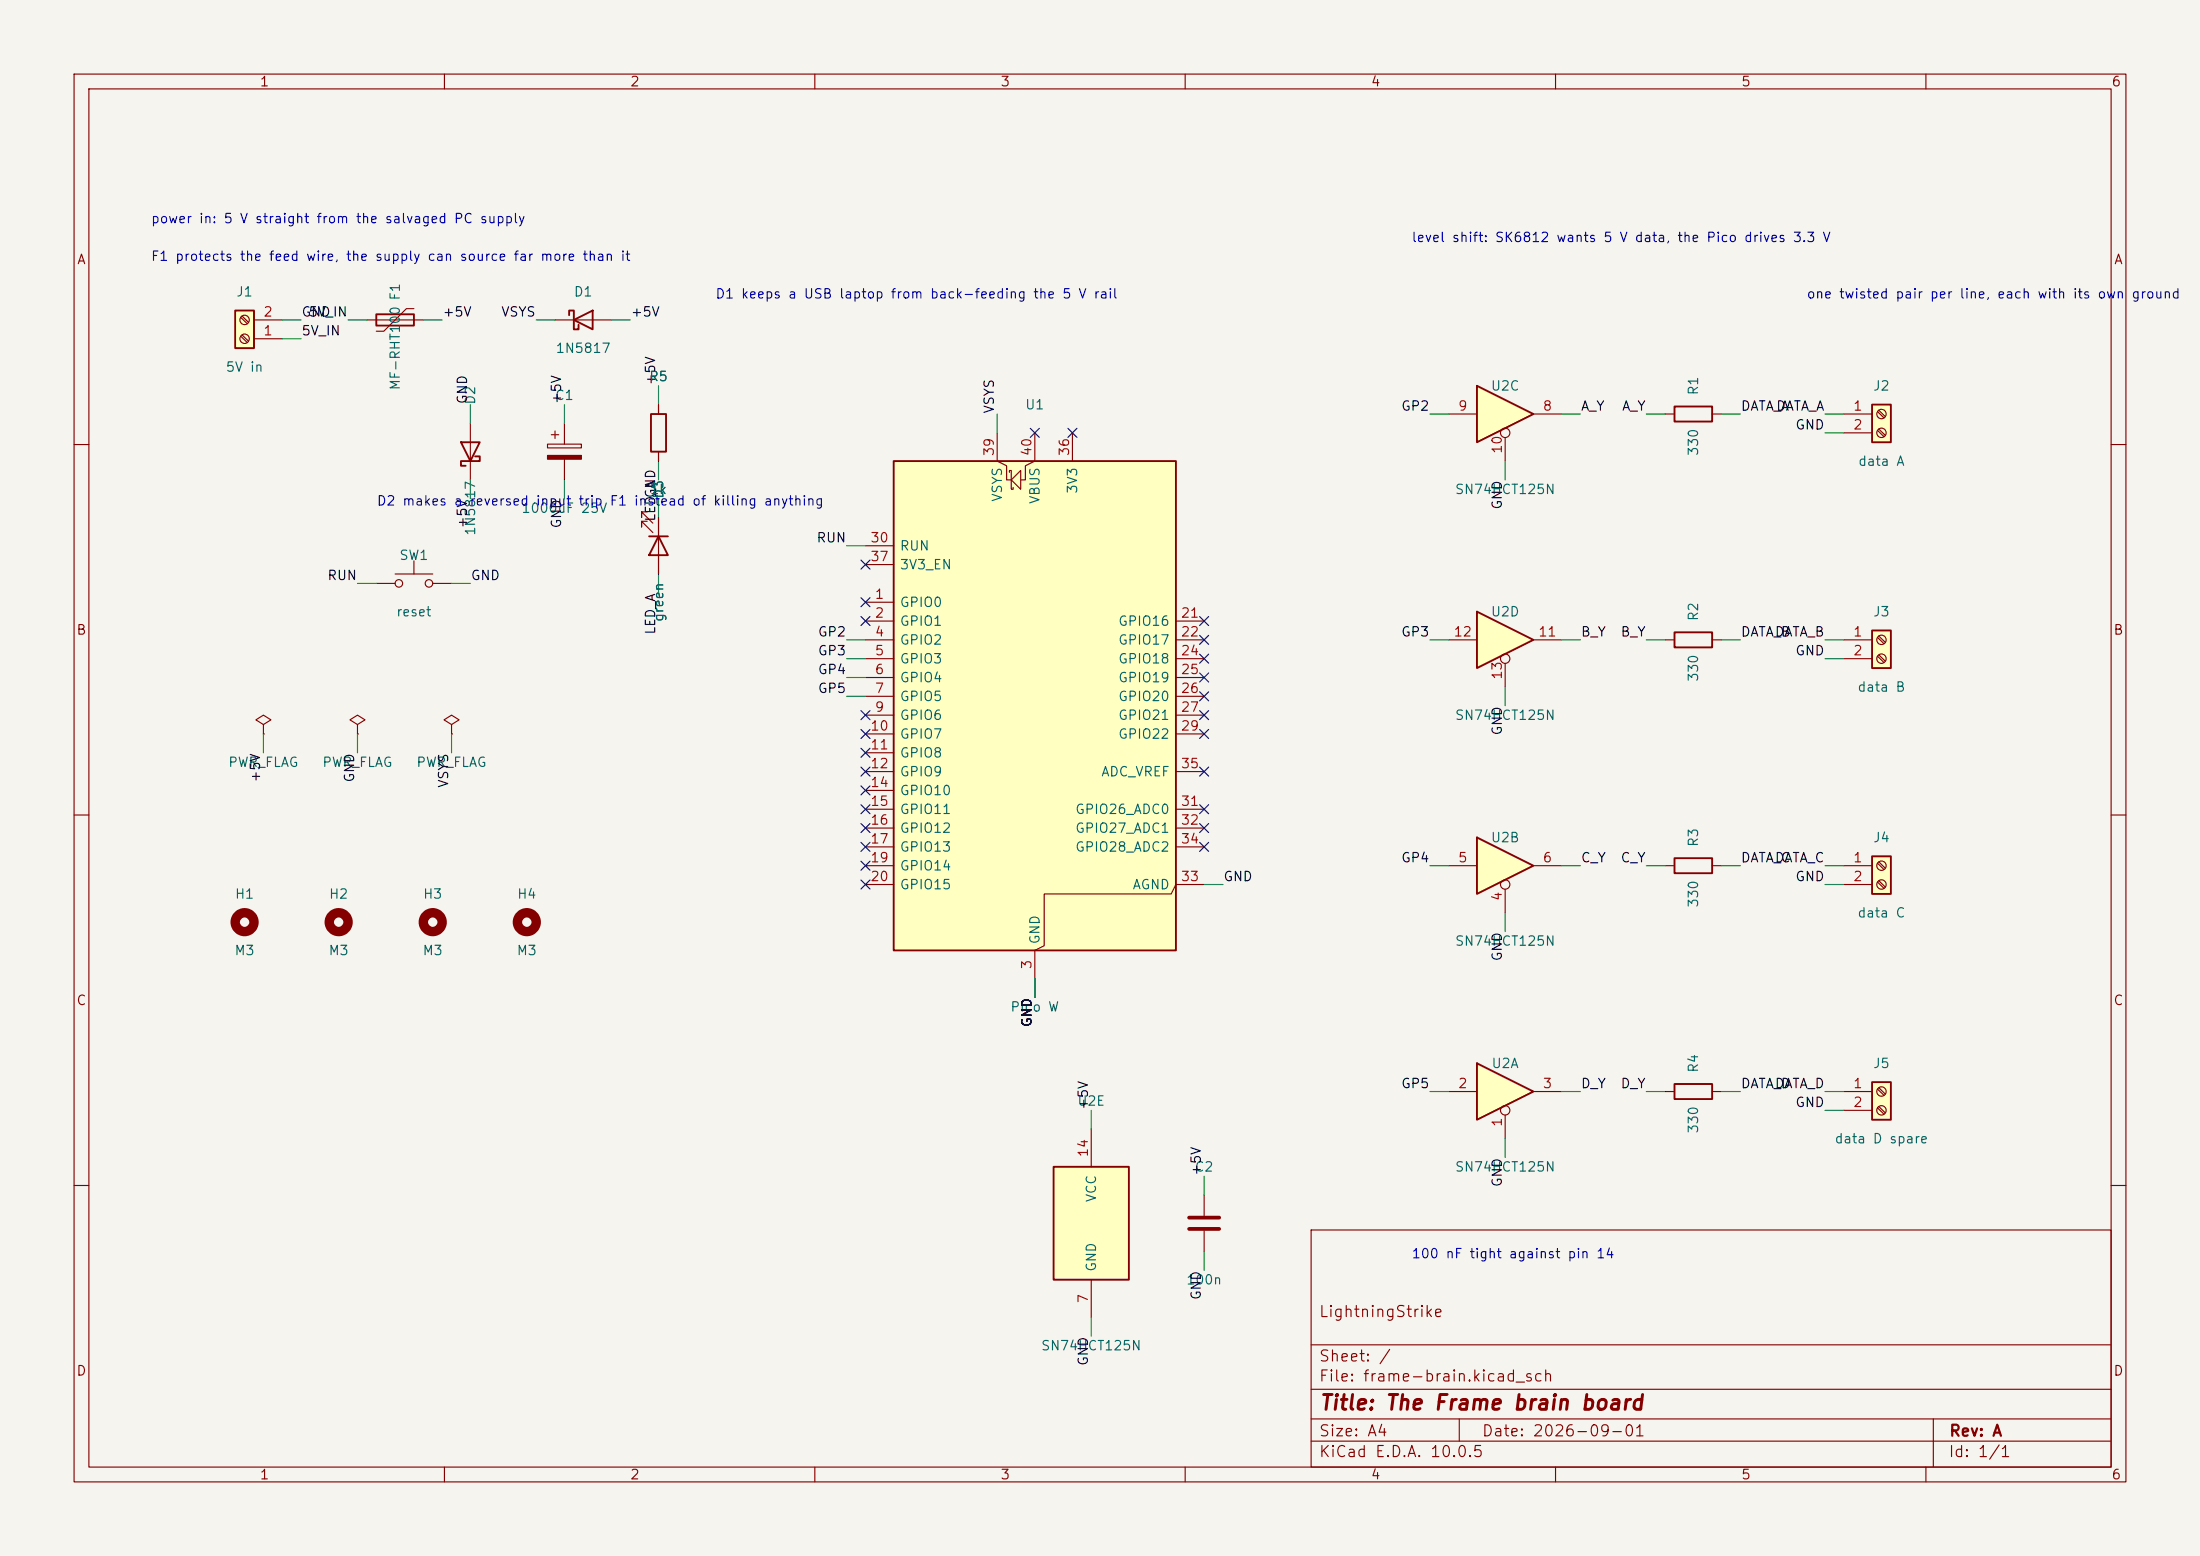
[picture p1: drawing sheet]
<svg xmlns="http://www.w3.org/2000/svg" width="297mm" height="210mm" viewBox="0 0 297 210" stroke-linecap="round" stroke-linejoin="round" font-family="sans-serif">
<path d="M0 0h297v210h-297z" fill="#f5f4ef" stroke="#f5f4ef" stroke-width=".14"/>
<g fill="none" stroke="#840000" stroke-width=".15">
<path d="M10 10h277v190h-277zM12 12h273v186h-273zM60 10v2M110 10v2M160 10v2M210 10v2M260 10v2M10 60h2M285 60h2M35.6 97.8l1-.6-1-.7-1.1 .7 1.1 .6v1.3M35.6 99.1h.1M10 110h2"/>
<path d="M285 110h2M10 160h2M177 166h108v32h-108zM285 160h2M60 198v2M110 198v2M160 198v2M177 194.5h108M177 191.5h108M177 187.5h108M177 181.5h108M197 191.5v3"/>
<path d="M210 198v2M260 198v2M261 191.5v6.5"/>
</g>
<path d="M252.7 85.1h2.6v5.1h-2.6z" fill="#ffffc2"/>
<path d="M252.7 85.1h2.6v5.1h-2.6z" fill="none" stroke="#840000" stroke-width=".25"/>
<g fill="none" stroke="#840000" stroke-width=".15">
<path d="M248.9 86.4h3.8M248.9 88.9h3.8M253.5 86l.8 .9M253.5 88.6l.8 .8M253.6 85.9l.9 .8M253.6 88.4l.9 .8"/>
<circle cx="254" cy="86.4" r=".63"/>
<circle cx="254" cy="88.9" r=".63"/>
</g>
<path d="M252.7 54.6h2.6v5.1h-2.6z" fill="#ffffc2"/>
<path d="M252.7 54.6h2.6v5.1h-2.6zM226.1 115.8h5v2.1h-5z" fill="none" stroke="#840000" stroke-width=".25"/>
<g fill="none" stroke="#840000" stroke-width=".15">
<path d="M248.9 55.9h3.8M248.9 58.4h3.8M253.5 55.5l.8 .9M253.5 58.1l.8 .8M253.6 55.4l.9 .8M253.6 57.9l.9 .9M224.8 116.8h1.3M231.1 116.8h1.3"/>
<circle cx="254" cy="55.9" r=".63"/>
<circle cx="254" cy="58.4" r=".63"/>
</g>
<path d="M31.7 41.9h2.6v5.1h-2.6z" fill="#ffffc2"/>
<path d="M31.7 41.9h2.6v5.1h-2.6zM50.8 42.4h5.1v1.5h-5.1z" fill="none" stroke="#840000" stroke-width=".25"/>
<g fill="none" stroke="#840000" stroke-width=".15">
<path d="M32.5 45.4l.9 .8M32.5 42.8l.9 .9M32.7 45.2l.9 .9M32.7 42.7l.9 .8M34.3 45.7h3.8M34.3 43.2h3.8M49.5 43.2h7.6M55.9 41.7h-1l-3.1 3h-1"/>
<circle cx="33" cy="45.7" r=".63"/>
<circle cx="33" cy="43.2" r=".63"/>
</g>
<path d="M199.4 113l7.6 3.8-7.6 3.9z" fill="#ffffc2"/>
<path d="M226.1 85.3h5v2.1h-5zM199.4 113l7.6 3.8-7.6 3.9z" fill="none" stroke="#840000" stroke-width=".25"/>
<g fill="none" stroke="#840000" stroke-width=".15">
<path d="M224.8 86.4h1.3M231.1 86.4h1.3M195.6 116.8h3.8M207 116.8h3.8M203.2 120v3.2"/>
<circle cx="203.2" cy="119.4" r=".63"/>
</g>
<path d="M199.4 82.6l7.6 3.8-7.6 3.8z" fill="#ffffc2"/>
<path d="M226.1 54.9h5v2h-5zM199.4 82.6l7.6 3.8-7.6 3.8z" fill="none" stroke="#840000" stroke-width=".25"/>
<g fill="none" stroke="#840000" stroke-width=".15">
<path d="M224.8 55.9h1.3M231.1 55.9h1.3M195.6 86.4h3.8M203.2 89.5v3.2M207 86.4h3.8"/>
<circle cx="203.2" cy="88.9" r=".63"/>
</g>
<path d="M199.4 52.1l7.6 3.8-7.6 3.8z" fill="#ffffc2"/>
<path d="M199.4 52.1l7.6 3.8-7.6 3.8z" fill="none" stroke="#840000" stroke-width=".25"/>
<g fill="none" stroke="#840000" stroke-width=".15">
<path d="M195.6 55.9h3.8M203.2 59.1v3.1M207 55.9h3.8"/>
<circle cx="203.2" cy="58.4" r=".63"/>
</g>
<path d="M252.7 146.1h2.6v5h-2.6z" fill="#ffffc2"/>
<path d="M226.1 146.3h5v2h-5zM252.7 146.1h2.6v5h-2.6z" fill="none" stroke="#840000" stroke-width=".25"/>
<g fill="none" stroke="#840000" stroke-width=".15">
<path d="M224.8 147.3h1.3M231.1 147.3h1.3M248.9 147.3h3.8M248.9 149.9h3.8M253.5 147l.8 .8M253.5 149.5l.8 .9M253.6 146.8l.9 .9M253.6 149.4l.9 .8"/>
<circle cx="254" cy="147.3" r=".63"/>
<circle cx="254" cy="149.9" r=".63"/>
</g>
<path d="M142.2 157.5h10.2v15.2h-10.2z" fill="#ffffc2"/>
<path d="M142.2 157.5h10.2v15.2h-10.2z" fill="none" stroke="#840000" stroke-width=".25"/>
<path d="M147.3 152.4v5.1M147.3 172.7v5.1M162.6 161.3v2.8M162.6 166.1v2.8" fill="none" stroke="#840000" stroke-width=".15"/>
<path d="M160.5 164.3h4.1M160.5 165.9h4.1" fill="none" stroke="#840000" stroke-width=".51"/>
<path d="M199.4 143.5l7.6 3.8-7.6 3.8z" fill="#ffffc2"/>
<path d="M199.4 143.5l7.6 3.8-7.6 3.8z" fill="none" stroke="#840000" stroke-width=".25"/>
<g fill="none" stroke="#840000" stroke-width=".15">
<path d="M195.6 147.3h3.8M203.2 150.5v3.2M207 147.3h3.8"/>
<circle cx="203.2" cy="149.9" r=".63"/>
</g>
<path d="M120.6 62.2h38.1v66.1h-38.1z" fill="#ffffc2"/>
<path d="M76.8 42.5v-.6h.7v2.6h.6v-.7M77.5 43.2l2.5-1.3v2.6zM120.6 62.2h38.1v66.1h-38.1z" fill="none" stroke="#840000" stroke-width=".25"/>
<g fill="none" stroke="#840000" stroke-width=".15">
<path d="M74.9 43.2h7.6M134.6 58.4v3.8l1.3 .7v1.9h.6M139.7 58.4v3.8l-1.3 .7v1.9h-.6M144.8 58.4v3.8M116.8 73.7h3.8M116.8 76.2h3.8M136.3 63.8v-.3h.2v2.5h.3v-.2M136.5 64.8l1.3-1.3v2.5zM116.8 81.3h3.8M116.8 83.8h3.8M116.8 86.4h3.8M116.8 88.9h3.8"/>
<path d="M116.8 91.4h3.8M116.8 94h3.8M116.8 96.5h3.8M116.8 99.1h3.8M158.7 83.8h3.9M158.7 86.4h3.9M158.7 88.9h3.9M158.7 91.4h3.9M158.7 94h3.9M158.7 96.5h3.9M158.7 99.1h3.9M116.8 101.6h3.8"/>
<path d="M116.8 104.1h3.8M116.8 106.7h3.8M116.8 109.2h3.8M116.8 111.8h3.8M116.8 114.3h3.8M116.8 116.8h3.8M116.8 119.4h3.8M158.7 104.1h3.9M158.7 109.2h3.9M158.7 111.8h3.9M158.7 114.3h3.9M162.6 119.4h-3.9l-.6 1.3h-17.1v6.9l-1.3 .7v3.8"/>
</g>
<path d="M252.7 115.6h2.6v5.1h-2.6z" fill="#ffffc2"/>
<path d="M62.2 59.7h2.6l-1.3 2.5zM87.9 55.9h2v5.1h-2zM64.1 61.6h.7v.6h-2.6v.7h.7M87.6 72.4h2.6M88.9 72.4l1.3 2.5h-2.6zM252.7 115.6h2.6v5.1h-2.6z" fill="none" stroke="#840000" stroke-width=".25"/>
<g fill="none" stroke="#840000" stroke-width=".15">
<path d="M63.5 57.2v7.6M73.9 59.9h4.6v.6h-4.6zM74.4 58.7h1M74.9 58.2v1M76.2 57.2v2.7M88.9 54.6v1.3M50.8 78.7h2.5M53.3 77.5h5.1M55.9 75.7v1.8M58.4 78.7h2.6M76.2 62v2.8M87.4 69.1h-.8v.8v-.8l1.5 1.5"/>
<path d="M87.4 70.4h-.8v.7v-.7l1.5 1.5M88.9 61v1.2M88.9 69.9v7.6M48.3 97.8l1-.6-1-.7-1.1 .7 1.1 .6v1.3M48.3 99.1h.1M61 97.8l1-.6-1-.7-1.1 .7 1.1 .6v1.3M61 99.1h.1M248.9 116.8h3.8M248.9 119.4h3.8M253.5 116.5l.8 .8M253.5 119l.8 .9M253.6 116.3l.9 .9"/>
<path d="M253.6 118.9l.9 .8"/>
<circle cx="53.8" cy="78.7" r=".51"/>
<circle cx="57.9" cy="78.7" r=".51"/>
<circle cx="254" cy="116.8" r=".63"/>
<circle cx="254" cy="119.4" r=".63"/>
</g>
<g fill="none" stroke="#840000" stroke-width="1.3">
<circle cx="33" cy="124.5" r="1.27"/>
<circle cx="45.7" cy="124.5" r="1.27"/>
<circle cx="58.4" cy="124.5" r="1.27"/>
<circle cx="71.1" cy="124.5" r="1.27"/>
</g>
<path d="M73.9 61.5h4.6v.5h-4.6z" fill="#840000" stroke="#840000" stroke-width=".15"/>
<g fill="none" stroke="#009600" stroke-width=".15">
<path d="M38.1 45.7h2.5M38.1 43.2h2.5M47 43.2h2.5M57.1 43.2h2.6M63.5 54.6v2.6M72.4 43.2h2.5M76.2 54.6v2.6M82.5 43.2h2.6M88.9 52.1v2.5M134.6 55.9v2.5M193 55.9h2.6M210.8 55.9h2.6"/>
<path d="M222.2 55.9h2.6M232.4 55.9h2.5M246.4 55.9h2.5M246.4 58.4h2.5M48.3 78.7h2.5M61 78.7h2.5M63.5 64.8v2.5M76.2 64.8v2.5M88.9 62.2v2.6M88.9 67.3v2.6M88.9 77.5v2.5M114.3 73.7h2.5"/>
<path d="M203.2 62.2v2.6M35.6 99.1v2.5M48.3 99.1v2.5M61 99.1v2.5M114.3 88.9h2.5M114.3 86.4h2.5M114.3 94h2.5M114.3 91.4h2.5M193 86.4h2.6M203.2 92.7v2.6M210.8 86.4h2.6M222.2 86.4h2.6"/>
<path d="M232.4 86.4h2.5M246.4 88.9h2.5M246.4 86.4h2.5M162.6 119.4h2.5M193 116.8h2.6M210.8 116.8h2.6M222.2 116.8h2.6M232.4 116.8h2.5M246.4 119.4h2.5M246.4 116.8h2.5M139.7 132.1v2.5M203.2 123.2v2.5"/>
<path d="M147.3 149.9v2.5M162.6 158.8v2.5M193 147.3h2.6M203.2 153.7v2.5M210.8 147.3h2.6M222.2 147.3h2.6M232.4 147.3h2.5M246.4 147.3h2.5M246.4 149.9h2.5M147.3 177.8v2.5M162.6 168.9v2.6"/>
</g>
<g fill="none" stroke="#000084" stroke-width=".15">
<path d="M139.1 57.8l1.2 1.2M140.3 57.8l-1.2 1.2M144.2 57.8l1.2 1.2M145.4 57.8l-1.2 1.2M116.2 75.6l1.2 1.2M117.4 75.6l-1.2 1.2M116.2 80.7l1.2 1.2M116.2 95.9l1.2 1.2M116.2 98.5l1.2 1.2M116.2 83.2l1.2 1.2M117.4 80.7l-1.2 1.2M117.4 95.9l-1.2 1.2"/>
<path d="M117.4 98.5l-1.2 1.2M117.4 83.2l-1.2 1.2M162 93.4l1.2 1.2M162 90.8l1.2 1.2M162 83.2l1.2 1.2M162 85.8l1.2 1.2M162 88.3l1.2 1.2M162 98.5l1.2 1.2M162 95.9l1.2 1.2M163.2 93.4l-1.2 1.2M163.2 90.8l-1.2 1.2M163.2 83.2l-1.2 1.2"/>
<path d="M163.2 85.8l-1.2 1.2M163.2 88.3l-1.2 1.2M163.2 98.5l-1.2 1.2M163.2 95.9l-1.2 1.2M116.2 101l1.2 1.2M116.2 103.5l1.2 1.2M116.2 106.1l1.2 1.2M116.2 108.6l1.2 1.2M116.2 111.2l1.2 1.2M116.2 113.7l1.2 1.2M116.2 116.2l1.2 1.2M116.2 118.8l1.2 1.2"/>
<path d="M117.4 101l-1.2 1.2M117.4 103.5l-1.2 1.2M117.4 106.1l-1.2 1.2M117.4 108.6l-1.2 1.2M117.4 111.2l-1.2 1.2M117.4 113.7l-1.2 1.2M117.4 116.2l-1.2 1.2M117.4 118.8l-1.2 1.2M162 111.2l1.2 1.2M162 113.7l1.2 1.2M162 103.5l1.2 1.2M162 108.6l1.2 1.2"/>
<path d="M163.2 111.2l-1.2 1.2M163.2 113.7l-1.2 1.2M163.2 103.5l-1.2 1.2M163.2 108.6l-1.2 1.2"/>
</g>
<text font-size="2" fill="#840000" x="178" y="190.8">Title: The Frame brain board</text>
<g font-size="1.5" fill="#840000">
<text x="178" y="178.1">LightningStrike</text>
<text x="178" y="184.1">Sheet: /</text>
<text x="178" y="186.8">File: frame-brain.kicad_sch</text>
<text x="178" y="197">KiCad E.D.A. 10.0.5</text>
<text x="178" y="194.2">Size: A4</text>
<text x="200" y="194.2">Date: 2026-09-01</text>
<text x="263" y="197">Id: 1/1</text>
<text x="263" y="194.2">Rev: A</text>
</g>
<g font-size="1.3" fill="#840000">
<text x="35" y="12">1</text>
<text x="85" y="12">2</text>
<text x="135" y="12">3</text>
<text x="185" y="12">4</text>
<text x="235" y="12">5</text>
<text x="285" y="12">6</text>
<text x="10.3" y="36">A</text>
<text x="285.3" y="36">A</text>
<text x="10.2" y="86">B</text>
<text x="285.2" y="86">B</text>
<text x="10.2" y="136">C</text>
<text x="285.2" y="136">C</text>
<text x="10.2" y="186">D</text>
<text x="285.2" y="186">D</text>
<text x="35" y="200">1</text>
<text x="85" y="200">2</text>
<text x="135" y="200">3</text>
<text x="185" y="200">4</text>
<text x="235" y="200">5</text>
<text x="285" y="200">6</text>
</g>
<g font-size="1.3" fill="#0000c2">
<text x="20.3" y="35.5">F1 protects the feed wire, the supply can source far more than it</text>
<text x="20.3" y="30.5">power in: 5 V straight from the salvaged PC supply</text>
<text x="190.5" y="33">level shift: SK6812 wants 5 V data, the Pico drives 3.3 V</text>
<text x="96.5" y="40.6">D1 keeps a USB laptop from back-feeding the 5 V rail</text>
<text x="243.8" y="40.6">one twisted pair per line, each with its own</text>
<text x="287.7" y="40.6">ground</text>
<text x="50.8" y="68.6">D2 makes a reversed input trip F1 instead of killing anything</text>
<text x="190.5" y="170.2">100 nF tight against pin 14</text>
</g>
<g font-size="1.3" fill="#006464">
<text x="31.8" y="40.3">J1</text>
<text x="77.4" y="40.3">D1</text>
<text x="74.9" y="48">1N5817</text>
<text x="30.4" y="50.5">5V in</text>
<text x="54.3" y="52.8" transform="rotate(-90 54.3 52.8)">MF-RHT100 F1</text>
<text x="87.5" y="51.8">R5</text>
<text x="201.2" y="53">U2C</text>
<text x="229.6" y="53.4" transform="rotate(-90 229.6 53.4)">R1</text>
<text x="252.8" y="53">J2</text>
<text x="64.5" y="54.7" transform="rotate(-90 64.5 54.7)">D2</text>
<text x="74.8" y="54.3">C1</text>
<text x="138.3" y="55.6">U1</text>
<text x="229.6" y="61.6" transform="rotate(-90 229.6 61.6)">330</text>
<text x="250.8" y="63.2">data A</text>
<text x="70.3" y="69.5">1000uF 25V</text>
<text x="87.7" y="67">1k</text>
<text x="89.9" y="67.4" transform="rotate(-90 89.9 67.4)">D3</text>
<text x="135.6" y="67.8" transform="rotate(-90 135.6 67.8)">VSYS</text>
<text x="140.7" y="68.1" transform="rotate(-90 140.7 68.1)">VBUS</text>
<text x="145.7" y="66.7" transform="rotate(-90 145.7 66.7)">3V3</text>
<text x="196.3" y="67">SN74HCT125N</text>
<text x="53.8" y="75.9">SW1</text>
<text x="64.5" y="72.4" transform="rotate(-90 64.5 72.4)">1N5817</text>
<text x="121.4" y="74.6">RUN</text>
<text x="121.4" y="77.2">3V3_EN</text>
<text x="53.4" y="83.5">reset</text>
<text x="121.4" y="82.2">GPIO0</text>
<text x="201.2" y="83.5">U2D</text>
<text x="229.6" y="83.9" transform="rotate(-90 229.6 83.9)">R2</text>
<text x="252.8" y="83.5">J3</text>
<text x="89.9" y="84" transform="rotate(-90 89.9 84)">green</text>
<text x="121.4" y="84.8">GPIO1</text>
<text x="121.4" y="87.3">GPIO2</text>
<text x="121.4" y="89.9">GPIO3</text>
<text x="150.9" y="84.8">GPIO16</text>
<text x="150.9" y="87.3">GPIO17</text>
<text x="150.9" y="89.9">GPIO18</text>
<text x="121.4" y="92.4">GPIO4</text>
<text x="121.4" y="94.9">GPIO5</text>
<text x="150.9" y="92.4">GPIO19</text>
<text x="150.9" y="94.9">GPIO20</text>
<text x="229.6" y="92.1" transform="rotate(-90 229.6 92.1)">330</text>
<text x="250.7" y="93.7">data B</text>
<text x="121.4" y="97.5">GPIO6</text>
<text x="121.4" y="100">GPIO7</text>
<text x="150.9" y="97.5">GPIO21</text>
<text x="150.9" y="100">GPIO22</text>
<text x="196.3" y="97.5">SN74HCT125N</text>
<text x="30.7" y="103.8">PWR_FLAG</text>
<text x="43.4" y="103.8">PWR_FLAG</text>
<text x="56.1" y="103.8">PWR_FLAG</text>
<text x="121.4" y="102.6">GPIO8</text>
<text x="121.4" y="105.1">GPIO9</text>
<text x="121.4" y="107.6">GPIO10</text>
<text x="148.6" y="105.1">ADC_VREF</text>
<text x="121.4" y="110.2">GPIO11</text>
<text x="121.4" y="112.7">GPIO12</text>
<text x="145.1" y="110.2">GPIO26_ADC0</text>
<text x="145.1" y="112.7">GPIO27_ADC1</text>
<text x="201.2" y="114">U2B</text>
<text x="252.8" y="114">J4</text>
<text x="121.4" y="115.3">GPIO13</text>
<text x="121.4" y="117.8">GPIO14</text>
<text x="145.1" y="115.3">GPIO28_ADC2</text>
<text x="229.6" y="114.4" transform="rotate(-90 229.6 114.4)">R3</text>
<text x="31.6" y="121.6">H1</text>
<text x="44.3" y="121.6">H2</text>
<text x="57" y="121.6">H3</text>
<text x="69.7" y="121.6">H4</text>
<text x="121.4" y="120.3">GPIO15</text>
<text x="152.8" y="120.3">AGND</text>
<text x="229.6" y="122.6" transform="rotate(-90 229.6 122.6)">330</text>
<text x="250.7" y="124.2">data C</text>
<text x="31.6" y="129.2">M3</text>
<text x="44.3" y="129.2">M3</text>
<text x="57" y="129.2">M3</text>
<text x="69.7" y="129.2">M3</text>
<text x="140.7" y="127.5" transform="rotate(-90 140.7 127.5)">GND</text>
<text x="196.3" y="128">SN74HCT125N</text>
<text x="136.3" y="136.9">Pico W</text>
<text x="145.3" y="149.6">U2E</text>
<text x="201.3" y="144.5">U2A</text>
<text x="229.6" y="144.9" transform="rotate(-90 229.6 144.9)">R4</text>
<text x="252.8" y="144.5">J5</text>
<text x="229.6" y="153.1" transform="rotate(-90 229.6 153.1)">330</text>
<text x="247.6" y="154.6">data D spare</text>
<text x="161.2" y="158.4">C2</text>
<text x="196.3" y="158.4">SN74HCT125N</text>
<text x="148.3" y="162.4" transform="rotate(-90 148.3 162.4)">VCC</text>
<text x="148.3" y="171.7" transform="rotate(-90 148.3 171.7)">GND</text>
<text x="160" y="173.7">100n</text>
<text x="140.4" y="182.6">SN74HCT125N</text>
</g>
<g font-size="1.3" fill="#a90000">
<text x="35.5" y="45.6">1</text>
<text x="35.5" y="43">2</text>
<text x="196.8" y="55.7">9</text>
<text x="208.2" y="55.7">8</text>
<text x="250.1" y="55.7">1</text>
<text x="250.1" y="58.3">2</text>
<text x="134.5" y="61.7" transform="rotate(-90 134.5 61.7)">39</text>
<text x="139.6" y="61.7" transform="rotate(-90 139.6 61.7)">40</text>
<text x="144.6" y="61.7" transform="rotate(-90 144.6 61.7)">36</text>
<text x="203.1" y="61.3" transform="rotate(-90 203.1 61.3)">10</text>
<text x="117.4" y="73.5">30</text>
<text x="117.4" y="76.1">37</text>
<text x="118" y="81.1">1</text>
<text x="118" y="83.7">2</text>
<text x="159.3" y="83.7">21</text>
<text x="118" y="86.2">4</text>
<text x="118" y="88.8">5</text>
<text x="159.3" y="86.2">22</text>
<text x="159.3" y="88.8">24</text>
<text x="196.1" y="86.2">12</text>
<text x="207.6" y="86.2">11</text>
<text x="250.1" y="86.2">1</text>
<text x="250.1" y="88.8">2</text>
<text x="118" y="91.3">6</text>
<text x="118" y="93.8">7</text>
<text x="159.3" y="91.3">25</text>
<text x="159.3" y="93.8">26</text>
<text x="203.1" y="91.8" transform="rotate(-90 203.1 91.8)">13</text>
<text x="117.4" y="98.9">10</text>
<text x="117.4" y="101.5">11</text>
<text x="118" y="96.4">9</text>
<text x="159.3" y="96.4">27</text>
<text x="159.3" y="98.9">29</text>
<text x="117.4" y="104">12</text>
<text x="117.4" y="106.5">14</text>
<text x="159.3" y="104">35</text>
<text x="117.4" y="109.1">15</text>
<text x="117.4" y="111.6">16</text>
<text x="159.3" y="109.1">31</text>
<text x="159.3" y="111.6">32</text>
<text x="117.4" y="114.2">17</text>
<text x="117.4" y="116.7">19</text>
<text x="117.4" y="119.2">20</text>
<text x="159.3" y="119.2">33</text>
<text x="159.3" y="114.2">34</text>
<text x="196.8" y="116.7">5</text>
<text x="208.2" y="116.7">6</text>
<text x="250.1" y="116.7">1</text>
<text x="250.1" y="119.2">2</text>
<text x="203.1" y="121.7" transform="rotate(-90 203.1 121.7)">4</text>
<text x="139.6" y="130.9" transform="rotate(-90 139.6 130.9)">3</text>
<text x="196.8" y="147.2">2</text>
<text x="208.2" y="147.2">3</text>
<text x="250.1" y="147.2">1</text>
<text x="250.1" y="149.7">2</text>
<text x="203.1" y="152.2" transform="rotate(-90 203.1 152.2)">1</text>
<text x="147.2" y="156.3" transform="rotate(-90 147.2 156.3)">14</text>
<text x="147.2" y="176" transform="rotate(-90 147.2 176)">7</text>
</g>
<g font-size="1.3" fill="#0f0f0f">
<text x="40.6" y="45.6">5V_IN</text>
<text x="40.6" y="43.1">GND</text>
<text x="41.6" y="43.1">5V_IN</text>
<text x="59.7" y="43.1">+5V</text>
<text x="67.6" y="43.1">VSYS</text>
<text x="85.1" y="43.1">+5V</text>
<text x="88.8" y="52.1" transform="rotate(-90 88.8 52.1)">+5V</text>
<text x="63.4" y="54.6" transform="rotate(-90 63.4 54.6)">GND</text>
<text x="76.1" y="54.6" transform="rotate(-90 76.1 54.6)">+5V</text>
<text x="134.5" y="55.9" transform="rotate(-90 134.5 55.9)">VSYS</text>
<text x="189.1" y="55.8">GP2</text>
<text x="213.3" y="55.8">A_Y</text>
<text x="218.9" y="55.8">A_Y</text>
<text x="234.9" y="55.8">DATA_A</text>
<text x="239.7" y="55.8">DATA_A</text>
<text x="242.3" y="58.3">GND</text>
<text x="63.4" y="71.4" transform="rotate(-90 63.4 71.4)">+5V</text>
<text x="76.1" y="71.4" transform="rotate(-90 76.1 71.4)">GND</text>
<text x="88.8" y="70.5" transform="rotate(-90 88.8 70.5)">LED_A</text>
<text x="88.8" y="67.3" transform="rotate(-90 88.8 67.3)">GND</text>
<text x="203.1" y="68.9" transform="rotate(-90 203.1 68.9)">GND</text>
<text x="110.1" y="73.5">RUN</text>
<text x="44.1" y="78.6">RUN</text>
<text x="63.5" y="78.6">GND</text>
<text x="88.8" y="85.7" transform="rotate(-90 88.8 85.7)">LED_A</text>
<text x="110.3" y="88.8">GP3</text>
<text x="110.3" y="86.2">GP2</text>
<text x="189.1" y="86.2">GP3</text>
<text x="213.3" y="86.2">B_Y</text>
<text x="218.7" y="86.2">B_Y</text>
<text x="234.9" y="86.2">DATA_B</text>
<text x="239.5" y="86.2">DATA_B</text>
<text x="242.3" y="88.8">GND</text>
<text x="110.3" y="91.3">GP4</text>
<text x="110.3" y="93.9">GP5</text>
<text x="203.1" y="99.3" transform="rotate(-90 203.1 99.3)">GND</text>
<text x="35.4" y="105.7" transform="rotate(-90 35.4 105.7)">+5V</text>
<text x="48.1" y="105.7" transform="rotate(-90 48.1 105.7)">GND</text>
<text x="60.8" y="106.4" transform="rotate(-90 60.8 106.4)">VSYS</text>
<text x="165.1" y="119.3">GND</text>
<text x="189.1" y="116.7">GP4</text>
<text x="213.3" y="116.7">C_Y</text>
<text x="218.7" y="116.7">C_Y</text>
<text x="234.9" y="116.7">DATA_C</text>
<text x="239.5" y="116.7">DATA_C</text>
<text x="242.3" y="119.3">GND</text>
<text x="203.1" y="129.8" transform="rotate(-90 203.1 129.8)">GND</text>
<text x="139.6" y="138.7" transform="rotate(-90 139.6 138.7)">GND</text>
<text x="147.2" y="149.9" transform="rotate(-90 147.2 149.9)">+5V</text>
<text x="189.1" y="147.2">GP5</text>
<text x="213.3" y="147.2">D_Y</text>
<text x="218.7" y="147.2">D_Y</text>
<text x="234.9" y="147.2">DATA_D</text>
<text x="239.5" y="147.2">DATA_D</text>
<text x="242.3" y="149.7">GND</text>
<text x="162.4" y="158.8" transform="rotate(-90 162.4 158.8)">+5V</text>
<text x="203.1" y="160.3" transform="rotate(-90 203.1 160.3)">GND</text>
<text x="162.4" y="175.5" transform="rotate(-90 162.4 175.5)">GND</text>
<text x="147.2" y="184.4" transform="rotate(-90 147.2 184.4)">GND</text>
</g>
</svg>
